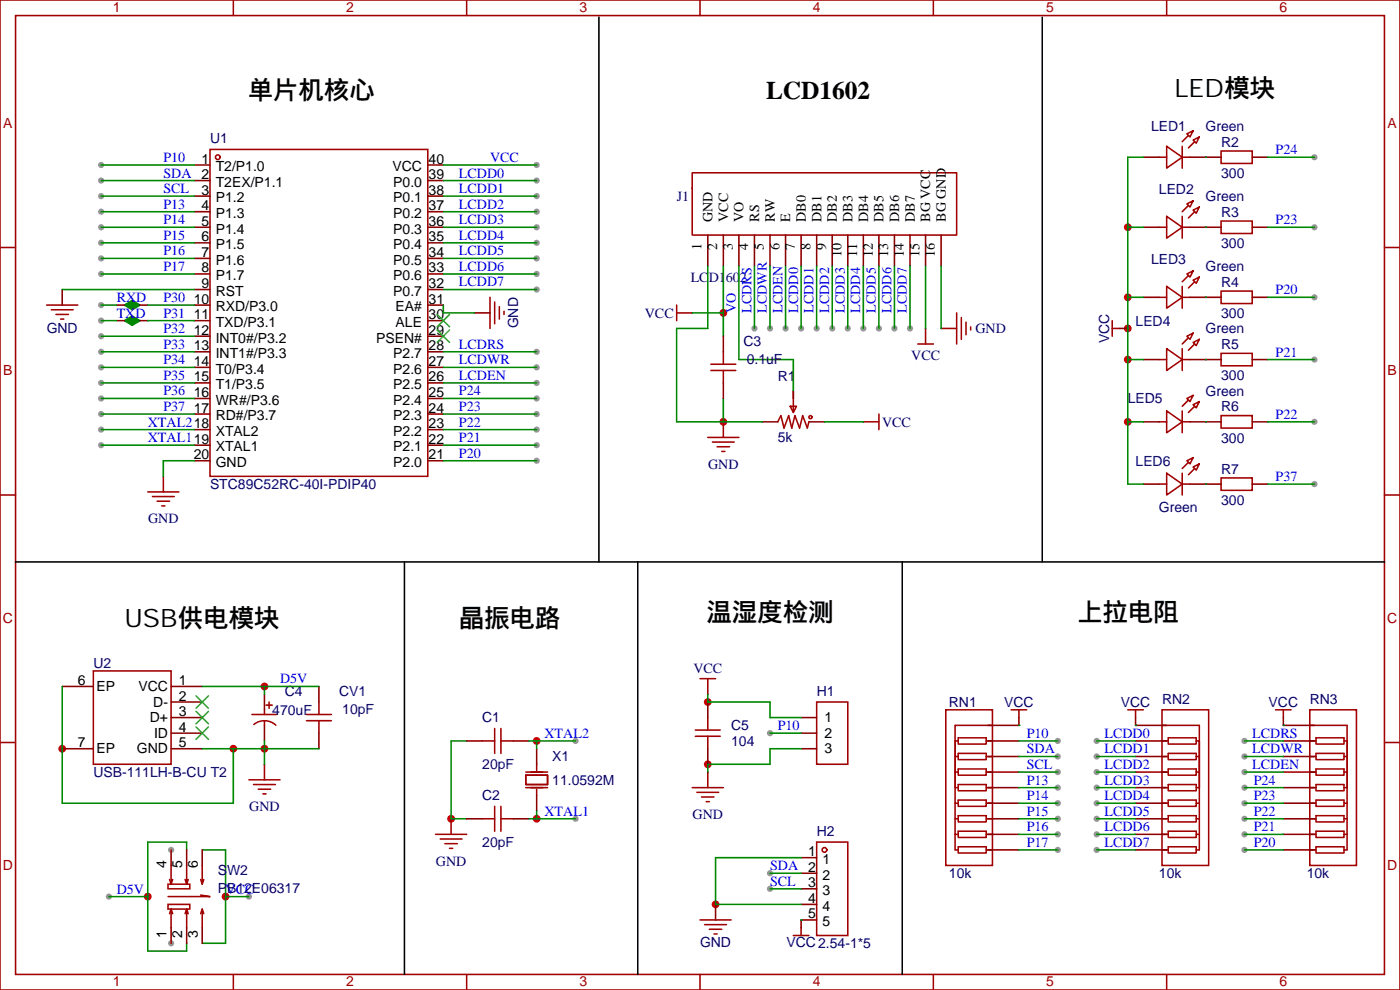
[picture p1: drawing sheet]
<svg xmlns="http://www.w3.org/2000/svg" width="317mm" height="224mm" viewBox="0 0 317 224" stroke-linecap="round" stroke-linejoin="round" font-family="sans-serif">
<g fill="#c00">
<circle cx="102.3" cy="185.6" r=".88"/>
<circle cx="121.7" cy="167.9" r=".88"/>
<circle cx="121.7" cy="185.6" r=".88"/>
<circle cx="164" cy="70.9" r=".88"/>
<circle cx="164" cy="95.6" r=".88"/>
<circle cx="60" cy="155.6" r=".88"/>
<circle cx="33.5" cy="203.2" r=".88"/>
<circle cx="51.2" cy="203.2" r=".88"/>
<circle cx="162.3" cy="205" r=".88"/>
<circle cx="160.5" cy="159.1" r=".88"/>
<circle cx="160.5" cy="173.2" r=".88"/>
<circle cx="255.8" cy="51.5" r=".88"/>
<circle cx="255.8" cy="95.6" r=".88"/>
<circle cx="255.8" cy="81.5" r=".88"/>
<circle cx="255.8" cy="67.4" r=".88"/>
<circle cx="255.8" cy="74.4" r=".88"/>
<circle cx="52.9" cy="169.7" r=".88"/>
<circle cx="14.1" cy="169.7" r=".88"/>
<circle cx="60" cy="169.7" r=".88"/>
</g>
<g fill="#999">
<circle cx="22.9" cy="72.7" r=".71"/>
<circle cx="22.9" cy="100.9" r=".71"/>
<circle cx="22.9" cy="97.4" r=".71"/>
<circle cx="22.9" cy="37.4" r=".71"/>
<circle cx="22.9" cy="40.9" r=".71"/>
<circle cx="22.9" cy="44.4" r=".71"/>
<circle cx="22.9" cy="48" r=".71"/>
<circle cx="22.9" cy="51.5" r=".71"/>
<circle cx="22.9" cy="55" r=".71"/>
<circle cx="22.9" cy="58.6" r=".71"/>
<circle cx="22.9" cy="62.1" r=".71"/>
<circle cx="22.9" cy="76.2" r=".71"/>
<circle cx="22.9" cy="79.7" r=".71"/>
<circle cx="22.9" cy="83.3" r=".71"/>
<circle cx="22.9" cy="86.8" r=".71"/>
<circle cx="22.9" cy="90.3" r=".71"/>
<circle cx="22.9" cy="93.8" r=".71"/>
<circle cx="121.7" cy="40.9" r=".71"/>
<circle cx="121.7" cy="44.4" r=".71"/>
<circle cx="121.7" cy="48" r=".71"/>
<circle cx="121.7" cy="51.5" r=".71"/>
<circle cx="121.7" cy="55" r=".71"/>
<circle cx="121.7" cy="58.6" r=".71"/>
<circle cx="121.7" cy="62.1" r=".71"/>
<circle cx="121.7" cy="79.7" r=".71"/>
<circle cx="121.7" cy="83.3" r=".71"/>
<circle cx="121.7" cy="86.8" r=".71"/>
<circle cx="121.7" cy="90.3" r=".71"/>
<circle cx="121.7" cy="93.8" r=".71"/>
<circle cx="121.7" cy="97.4" r=".71"/>
<circle cx="121.7" cy="104.4" r=".71"/>
<circle cx="121.7" cy="100.9" r=".71"/>
<circle cx="121.7" cy="65.6" r=".71"/>
<circle cx="22.9" cy="69.1" r=".71"/>
<circle cx="130.5" cy="167.9" r=".71"/>
<circle cx="130.5" cy="185.6" r=".71"/>
<circle cx="171.1" cy="74.4" r=".71"/>
<circle cx="174.6" cy="74.4" r=".71"/>
<circle cx="178.2" cy="74.4" r=".71"/>
<circle cx="181.7" cy="74.4" r=".71"/>
<circle cx="185.2" cy="74.4" r=".71"/>
<circle cx="188.7" cy="74.4" r=".71"/>
<circle cx="192.3" cy="74.4" r=".71"/>
<circle cx="195.8" cy="74.4" r=".71"/>
<circle cx="199.3" cy="74.4" r=".71"/>
<circle cx="202.8" cy="74.4" r=".71"/>
<circle cx="206.4" cy="74.4" r=".71"/>
<circle cx="24.7" cy="203.2" r=".71"/>
<circle cx="56.4" cy="203.2" r=".71"/>
<circle cx="174.6" cy="166.2" r=".71"/>
<circle cx="174.6" cy="197.9" r=".71"/>
<circle cx="174.6" cy="201.4" r=".71"/>
<circle cx="121.7" cy="37.4" r=".71"/>
<circle cx="298.1" cy="109.7" r=".71"/>
<circle cx="298.1" cy="67.4" r=".71"/>
<circle cx="298.1" cy="81.5" r=".71"/>
<circle cx="298.1" cy="51.5" r=".71"/>
<circle cx="298.1" cy="95.6" r=".71"/>
<circle cx="298.1" cy="35.6" r=".71"/>
<circle cx="282.2" cy="167.9" r=".71"/>
<circle cx="282.2" cy="171.4" r=".71"/>
<circle cx="282.2" cy="175" r=".71"/>
<circle cx="282.2" cy="178.5" r=".71"/>
<circle cx="282.2" cy="182" r=".71"/>
<circle cx="282.2" cy="185.6" r=".71"/>
<circle cx="282.2" cy="192.6" r=".71"/>
<circle cx="282.2" cy="189.1" r=".71"/>
<circle cx="248.7" cy="192.6" r=".71"/>
<circle cx="248.7" cy="189.1" r=".71"/>
<circle cx="248.7" cy="185.6" r=".71"/>
<circle cx="248.7" cy="182" r=".71"/>
<circle cx="248.7" cy="178.5" r=".71"/>
<circle cx="248.7" cy="175" r=".71"/>
<circle cx="248.7" cy="171.4" r=".71"/>
<circle cx="248.7" cy="167.9" r=".71"/>
<circle cx="239.9" cy="175" r=".71"/>
<circle cx="239.9" cy="171.4" r=".71"/>
<circle cx="239.9" cy="167.9" r=".71"/>
<circle cx="239.9" cy="178.5" r=".71"/>
<circle cx="239.9" cy="192.6" r=".71"/>
<circle cx="239.9" cy="189.1" r=".71"/>
<circle cx="239.9" cy="185.6" r=".71"/>
<circle cx="239.9" cy="182" r=".71"/>
<circle cx="38.8" cy="192.6" r=".71"/>
<circle cx="38.8" cy="213.8" r=".71"/>
</g>
<g fill="none" stroke="#a10000" stroke-width=".35">
<path d="M47.6 33.9h49.4v74h-49.4zM157 39.2h60v14.1h-60zM153.5 70.9h3.5M153.5 69.1v3.6M164 79.7v2.8M208.1 78h3.6M209.9 74.4v3.6M213.4 74.4h3.6M217 70.9v7.1M218 72v4.9M219.1 73v2.8M220.1 74.1v.7"/>
<path d="M160.5 99.1h7.1M161.2 82.5h5.7M161.2 84h5.7M164 84v2.8M164 95.6v3.5M176.4 95.6l.7-1.4 .7 2.8 1.1-2.8 .7 2.8 .7-2.8 1 2.8 .7-2.8 1.1 2.8 .3-1.4M179.2 92.1h1.4l-.7 1.4zM179.9 88.5v5M195.8 95.6h3.5M199.3 93.8v3.6M33.5 111.5h7.1M34.6 112.5h4.9"/>
<path d="M35.6 113.6h2.9M36.7 114.7h.7M37 107.9v3.6M161.6 100.2h4.9M162.6 101.2h2.9M163.7 102.3h.7M21.2 152h17.6v21.2h-17.6zM60.3 159.8h1.4M61 159.1v1.4M72.3 159.1v2.8M158.7 153.8h3.6M160.5 153.8v3.5"/>
<path d="M185.2 159.1h7.1v14.1h-7.1zM56.4 176.7h7.1M57.1 161.9h5.7M57.5 177.8h4.9M57.6 164.2a3.8 3.8 0 0 1 5 .1M58.6 178.9h2.8M59.6 179.9h.7M60 160.9v1M60 163.3v1.1M60 173.2v3.5M69.5 163.3h5.6M69.5 161.9h5.6"/>
<path d="M72.3 163.3v2.9M109.4 167.9h2.8M112.2 165.1v5.6M113.6 167.9h2.8M113.6 165.1v5.6M119.2 175.7h5v2.1h-5zM119.2 178.5h5M119.2 175h5M121.7 173.2v1.4M121.7 178.9v1.4M157 178.5h7M158 179.6h5"/>
<path d="M160.5 175v3.5M98.8 189.1h7M99.8 190.1h5M100.9 191.2h2.8M102 192.3h.7M102.3 185.6v3.5M109.4 185.6h2.8M112.2 182.7v5.7M113.6 182.7v5.7M113.6 185.6h2.8M159.1 180.6h2.8M160.2 181.7h.7"/>
<path d="M185.2 190.9h7.1v21.1h-7.1zM179.9 212h3.5M181.7 210.3v1.7"/>
<circle cx="49.4" cy="35.6" r=".53"/>
<circle cx="183.8" cy="94.5" r=".35"/>
<circle cx="187" cy="192.6" r=".53"/>
</g>
<g fill="none" stroke="#870000" stroke-width=".35">
<path d="M44.1 37.4h3.5M97 37.4h3.5M44.1 40.9h3.5M44.1 44.4h3.5M44.1 48h3.5M44.1 51.5h3.5M44.1 55h3.5M44.1 58.6h3.5M97 40.9h3.5M97 44.4h3.5M97 48h3.5M97 51.5h3.5"/>
<path d="M97 55h3.5M97 58.6h3.5M160.5 53.3v7M164 53.3v7M167.6 53.3v7M171.1 53.3v7M174.6 53.3v7M178.2 53.3v7M181.7 53.3v7M185.2 53.3v7M188.7 53.3v7M192.3 53.3v7"/>
<path d="M195.8 53.3v7M199.3 53.3v7M202.8 53.3v7M206.4 53.3v7M209.9 53.3v7M213.4 53.3v7M26.5 72.7h1.7M26.5 69.1h1.7M31.7 72.7h1.8M31.7 69.1h1.8M44.1 72.7h3.5M44.1 69.1h3.5"/>
<path d="M44.1 62.1h3.5M44.1 65.6h3.5M44.1 76.2h3.5M44.1 79.7h3.5M97 72.7h3.5M97 69.1h3.5M97 62.1h3.5M97 65.6h3.5M97 76.2h3.5M97 79.7h3.5M157 70.9h.1M164 76.2v3.5"/>
<path d="M209.9 74.4h.1M213.4 74.4h.1M44.1 83.3h3.5M44.1 86.8h3.5M44.1 90.3h3.5M44.1 93.8h3.5M44.1 97.4h3.5M97 83.3h3.5M97 86.8h3.5M97 90.3h3.5M97 93.8h3.5M97 97.4h3.5"/>
<path d="M164 95.6h.1M164 86.8v3.5M172.9 95.6h3.5M179.9 88.5v1.8M183.4 95.6h3.6M195.8 95.6h.1M37 107.9h.1M44.1 100.9h3.5M44.1 104.4h3.5M97 100.9h3.5M97 104.4h3.5M14.1 155.6h7.1"/>
<path d="M38.8 155.6h7.1M38.8 159.1h7.1M60 157.3v3.6M72.3 155.6v3.5M160.5 157.3h.1M14.1 169.7h7.1M38.8 162.6h7.1M38.8 166.2h7.1M38.8 169.7h7.1M60 173.2h.1M60 164.4v3.5M72.3 166.2v3.5"/>
<path d="M105.8 167.9h3.6M116.4 167.9h3.5M121.7 169.7v3.5M160.5 175h.1M181.7 162.6h3.5M181.7 166.2h3.5M181.7 169.7h3.5M102.3 185.6h.1M105.8 185.6h3.6M116.4 185.6h3.5M121.7 180.3v3.5M181.7 197.9h3.5"/>
<path d="M181.7 194.4h3.5M181.7 205h3.5M181.7 201.4h3.5M185.2 208.5h-3.5v1.8"/>
</g>
<g fill="#008000" stroke="#008000" stroke-width=".35">
<path d="M28.2 72.7l1.8-1.1 1.7 1.1-1.7 1z"/>
<path d="M28.2 69.1l1.8-1 1.7 1-1.7 1.1z"/>
</g>
<g fill="none" stroke="#008700" stroke-width=".35">
<path d="M22.9 37.4h21.2M22.9 40.9h21.2M22.9 44.4h21.2M22.9 48h21.2M22.9 51.5h21.2M22.9 55h21.2M22.9 58.6h21.2M100.5 40.9h21.2M100.5 44.4h21.2M100.5 48h21.2M100.5 51.5h21.2M100.5 55h21.2"/>
<path d="M100.5 58.6h21.2M22.9 72.7h3.6M22.9 62.1h21.2M22.9 76.2h21.2M22.9 79.7h21.2M22.9 69.1h3.6M33.5 72.7h10.6M33.5 69.1h10.6M100.5 62.1h21.2M100.5 79.7h21.2M100.5 65.6h21.2M157 70.9h7"/>
<path d="M160.5 60.3v14.1h-7v21.2h19.4M164 60.3v15.9M167.6 60.3v21.2h12.3v7M171.1 60.3v14.1M174.6 60.3v14.1M178.2 60.3v14.1M181.7 60.3v14.1M185.2 60.3v14.1M188.7 60.3v14.1M192.3 60.3v14.1M195.8 60.3v14.1M199.3 60.3v14.1"/>
<path d="M202.8 60.3v14.1M206.4 60.3v14.1M209.9 60.3v14.1M213.4 60.3v14.1M22.9 97.4h21.2M22.9 83.3h21.2M22.9 86.8h21.2M22.9 90.3h21.2M22.9 93.8h21.2M100.5 97.4h21.2M100.5 83.3h21.2M100.5 86.8h21.2"/>
<path d="M100.5 90.3h21.2M100.5 93.8h21.2M164 90.3v5.3M187 95.6h8.8M22.9 100.9h21.2M44.1 104.4h-7.1v3.5M100.5 104.4h21.2M100.5 100.9h21.2M45.9 155.6h26.4M60 155.6v1.7M105.8 167.9h-3.5v17.7h3.5M119.9 167.9h10.6"/>
<path d="M121.7 167.9v1.8M174.6 166.2h7.1M42.3 192.6v-1.7h-8.8v24.6h8.8v-1.7M45.9 192.6h5.3v21.2h-5.3M119.9 185.6h10.6M121.7 183.8v1.8M24.7 203.2h8.8M51.2 203.2h5.2"/>
</g>
<path d="M99.1 74.8l2.9 2.8M99.1 71.3l2.9 2.8M102 74.8l-2.9 2.8M102 71.3l-2.9 2.8M44.4 157.7l2.9 2.8M47.3 157.7l-2.9 2.8M44.4 161.2l2.9 2.8M44.4 164.7l2.9 2.9M47.3 161.2l-2.9 2.8M47.3 164.7l-2.9 2.9" fill="none" stroke="#3c3" stroke-width=".35"/>
<circle cx="181.7" cy="208.5" r=".18" fill="#008700"/>
<g fill="none" stroke="#a10000" stroke-width=".35">
<path d="M262.8 35.6h1.8M264.6 33.2l3.5 2.4-3.5 2.5zM268.1 33.2v4.9M268.1 35.6h1.8M269.2 30.3l1.4-.7-.7 1.4zM269.5 30.7l-1.4 1.4M270.6 31.8l1.4-.8-.7 1.5zM270.9 32.1l-1.4 1.4M276.9 34.2h7.1v2.8h-7.1zM262.8 51.5h1.8M264.6 49l3.5 2.5-3.5 2.5zM268.1 49v5"/>
<path d="M268.1 51.5h1.8M269.2 46.2l1.4-.7-.7 1.4zM269.5 46.6l-1.4 1.4M270.6 47.6l1.4-.7-.7 1.4zM270.9 48l-1.4 1.4M276.9 50.1h7.1v2.8h-7.1zM262.8 67.4h1.8M264.6 64.9l3.5 2.5-3.5 2.4zM264.6 79l3.5 2.5-3.5 2.5zM268.1 64.9v4.9M268.1 79v5M268.1 67.4h1.8"/>
<path d="M269.2 62.1l1.4-.7-.7 1.4zM269.2 76.2l1.4-.7-.7 1.4zM269.5 62.4l-1.4 1.5M269.5 76.6l-1.4 1.4M270.6 63.5l1.4-.7-.7 1.4zM270.6 77.6l1.4-.7-.7 1.4zM270.9 63.9l-1.4 1.4M270.9 78l-1.4 1.4M276.9 66h7.1v2.8h-7.1zM262.8 95.6h1.8M262.8 81.5h1.8M264.6 93.1l3.5 2.5-3.5 2.5z"/>
<path d="M268.1 95.6h1.8M268.1 93.1v5M268.1 81.5h1.8M269.2 90.3l1.4-.7-.7 1.4zM269.5 90.7l-1.4 1.4M270.6 91.7l1.4-.7-.7 1.4zM270.9 92.1l-1.4 1.4M276.9 94.2h7.1v2.8h-7.1zM276.9 80.1h7.1v2.8h-7.1zM262.8 109.7h1.8M264.6 107.2l3.5 2.5-3.5 2.5zM268.1 107.2v5"/>
<path d="M268.1 109.7h1.8M269.2 104.4l1.4-.7-.7 1.4zM269.5 104.8l-1.4 1.4M270.6 105.8l1.4-.7-.7 1.4zM270.9 106.2l-1.4 1.4M276.9 108.3h7.1v2.8h-7.1zM214.5 160.9h10.6v35.2h-10.6zM216.6 167.9h.7M216.6 171.4h.7M216.6 175h.7M216.6 178.5h.7M217.3 167.2h6.4v1.4h-6.4z"/>
<path d="M217.3 170.7h6.4v1.5h-6.4zM217.3 174.3h6.4v1.4h-6.4zM217.3 177.8h6.4v1.4h-6.4zM223.7 167.9h1.4M223.7 171.4h1.4M223.7 175h1.4M223.7 178.5h1.4M225.1 164.4h-8.5v28.2h.7M229.3 160.9h3.5M231.1 160.9v1.7M255.8 160.9h3.5M257.5 160.9v1.7"/>
<path d="M263.5 160.9h10.6v35.2h-10.6zM263.5 167.9h1.4M263.5 171.4h1.4M263.5 175h1.4M263.5 178.5h1.4M263.5 164.4h8.5v28.2h-.7M264.9 167.2h6.4v1.4h-6.4zM264.9 170.7h6.4v1.5h-6.4zM264.9 174.3h6.4v1.4h-6.4zM264.9 177.8h6.4v1.4h-6.4zM271.3 167.9h.7M271.3 171.4h.7"/>
<path d="M271.3 175h.7M271.3 178.5h.7M289.3 160.9h3.5M291 160.9v1.7M297 160.9h10.6v35.2h-10.6zM297 167.9h1.4M297 171.4h1.4M297 175h1.4M297 178.5h1.4M297 164.4h8.5v28.2h-.7M298.4 167.2h6.4v1.4h-6.4zM298.4 170.7h6.4v1.5h-6.4z"/>
<path d="M298.4 174.3h6.4v1.4h-6.4zM298.4 177.8h6.4v1.4h-6.4zM304.8 167.9h.7M304.8 171.4h.7M304.8 175h.7M304.8 178.5h.7M216.6 182h.7M216.6 185.6h.7M216.6 189.1h.7M217.3 181.3h6.4v1.4h-6.4zM217.3 184.9h6.4v1.4h-6.4zM217.3 188.4h6.4v1.4h-6.4z"/>
<path d="M217.3 191.9h6.4v1.4h-6.4zM223.7 182h1.4M223.7 185.6h1.4M223.7 189.1h1.4M223.7 192.6h1.4M263.5 182h1.4M263.5 185.6h1.4M263.5 189.1h1.4M263.5 192.6h1.4M264.9 181.3h6.4v1.4h-6.4zM264.9 184.9h6.4v1.4h-6.4zM264.9 188.4h6.4v1.4h-6.4z"/>
<path d="M264.9 191.9h6.4v1.4h-6.4zM271.3 182h.7M271.3 185.6h.7M271.3 189.1h.7M297 182h1.4M297 185.6h1.4M297 189.1h1.4M297 192.6h1.4M298.4 181.3h6.4v1.4h-6.4zM298.4 184.9h6.4v1.4h-6.4zM298.4 188.4h6.4v1.4h-6.4zM298.4 191.9h6.4v1.4h-6.4z"/>
<path d="M304.8 182h.7M304.8 185.6h.7M304.8 189.1h.7M158.7 208.5h7.1M159.8 209.5h4.9M160.9 210.6h2.8M161.9 211.7h.7"/>
</g>
<g fill="none" stroke="#870000" stroke-width=".35">
<path d="M259.3 35.6h3.5M269.9 35.6h7M284 35.6h3.5M259.3 51.5h3.5M269.9 51.5h7M284 51.5h3.5M259.3 67.4h3.5M269.9 67.4h7M284 67.4h3.5M259.3 95.6h3.5M259.3 81.5h3.5M269.9 95.6h7"/>
<path d="M269.9 81.5h7M284 95.6h3.5M284 81.5h3.5M259.3 109.7h3.5M269.9 109.7h7M284 109.7h3.5M224 167.9h7.1M224 171.4h7.1M224 175h7.1M224 178.5h7.1M231.1 162.6v1.8h-7.1M257.5 162.6v1.8h7.1"/>
<path d="M257.5 167.9h7.1M257.5 171.4h7.1M257.5 175h7.1M257.5 178.5h7.1M291 162.6v1.8h7.1M291 167.9h7.1M291 171.4h7.1M291 175h7.1M291 178.5h7.1M224 182h7.1M224 185.6h7.1M224 189.1h7.1"/>
<path d="M224 192.6h7.1M257.5 182h7.1M257.5 185.6h7.1M257.5 189.1h7.1M257.5 192.6h7.1M291 182h7.1M291 185.6h7.1M291 189.1h7.1M291 192.6h7.1M162.3 205v3.5"/>
</g>
<path d="M100.5 37.4h21.2M174.6 197.9h7.1M181.7 194.4h-19.4v10.6h19.4M174.6 201.4h7.1" fill="none" stroke="#008700" stroke-width=".35"/>
<circle cx="273.4" cy="109.7" r=".18" fill="#008700"/>
<path d="M287.5 109.7h10.6" fill="none" stroke="#008700" stroke-width=".35"/>
<circle cx="273.4" cy="67.4" r=".18" fill="#008700"/>
<path d="M287.5 67.4h10.6" fill="none" stroke="#008700" stroke-width=".35"/>
<circle cx="273.4" cy="81.5" r=".18" fill="#008700"/>
<path d="M287.5 81.5h10.6" fill="none" stroke="#008700" stroke-width=".35"/>
<circle cx="273.4" cy="51.5" r=".18" fill="#008700"/>
<path d="M287.5 51.5h10.6" fill="none" stroke="#008700" stroke-width=".35"/>
<circle cx="273.4" cy="95.6" r=".18" fill="#008700"/>
<path d="M287.5 95.6h10.6" fill="none" stroke="#008700" stroke-width=".35"/>
<circle cx="273.4" cy="35.6" r=".18" fill="#008700"/>
<path d="M259.3 35.6h-3.5v74.1h3.5M287.5 35.6h10.6M255.8 51.5h3.5M14.1 65.6h30M100.5 69.1v1.8h7.1M255.8 67.4h3.5M255.8 81.5h3.5M255.8 95.6h3.5M160.5 157.3v1.8h14.1v3.5h7.1M181.7 169.7h-7.1v3.5h-14.1v1.8" fill="none" stroke="#008700" stroke-width=".35"/>
<g fill="none" stroke="#a10000" stroke-width=".35">
<path d="M0 0h317.5v224.4h-317.5zM3.5 3.5h310.5v217.3h-310.5zM52.9 0v3.5M105.8 0v3.5M158.7 0v3.5M211.7 0v3.5M264.6 0v3.5M0 56.1h3.5M314 56.1h3.5M10.6 69.1h7M11.6 70.2h5M12.7 71.3h2.8"/>
<path d="M13.8 72.3h.7M111.1 67.4v7M112.2 68.4v5M113.2 69.5v2.8M114.3 70.6v.7M252.2 72.7v3.5M252.2 74.4h1.8M0 112.2h3.5M314 112.2h3.5M0 168.3h3.5M157.7 166.9h5.6M157.7 165.5h5.6"/>
<path d="M160.5 162.6v2.9M160.5 166.9v2.8M314 168.3h3.5M38.5 199.3l.3 1.1M38.8 196.1v4.3l.4-1.1M42 199.3l.3 1.1M42.3 196.1v4.3l.4-1.1M45.5 199.3l.4 1.1M45.9 196.1v4.3l.3-1.1M38.1 205h4.9v1h-4.9zM38.1 200.4h4.9v1h-4.9zM38.8 206l-.3 1.1"/>
<path d="M39.2 207.1l-.4-1.1v4.3M42.3 206l-.3 1.1M42.7 207.1l-.4-1.1v4.3M45.5 202.8l2.1 .4h-9.5M45.9 206l-.4 1.1M46.2 207.1l-.3-1.1v4.3M52.9 220.8v3.6M105.8 220.8v3.6M158.7 220.8v3.6M211.7 220.8v3.6M264.6 220.8v3.6"/>
</g>
<path d="M14.1 65.6v3.5M107.6 70.9h3.5M254 74.4h1.8M160.5 159.1v3.5M160.5 169.7v3.5M38.8 192.6v3.5M42.3 192.6v3.5M45.9 192.6v3.5M38.8 210.3v3.5M42.3 210.3v3.5M45.9 210.3v3.5" fill="none" stroke="#870000" stroke-width=".35"/>
<circle cx="291" cy="164.4" r=".18" fill="#008700"/>
<path d="M282.2 167.9h8.8M282.2 171.4h8.8M282.2 175h8.8M282.2 178.5h8.8M282.2 182h8.8M282.2 185.6h8.8M282.2 192.6h8.8M282.2 189.1h8.8" fill="none" stroke="#008700" stroke-width=".35"/>
<circle cx="231.1" cy="164.4" r=".18" fill="#008700"/>
<g fill="none" stroke="#008700" stroke-width=".35">
<path d="M231.1 178.5h8.8M231.1 175h8.8M231.1 171.4h8.8M231.1 167.9h8.8M248.7 178.5h8.8M248.7 175h8.8M248.7 171.4h8.8M248.7 167.9h8.8M231.1 192.6h8.8M231.1 189.1h8.8M231.1 185.6h8.8M231.1 182h8.8"/>
<path d="M248.7 192.6h8.8M248.7 189.1h8.8M248.7 185.6h8.8M248.7 182h8.8"/>
</g>
<circle cx="257.5" cy="164.4" r=".18" fill="#008700"/>
<path d="M135.8 3.9v123.5M236.4 3.9v123.5M3.5 127.4h310.5M91.7 127.4v93.4M144.6 127.4v93.4M204.6 127.4v93.4" fill="none" stroke="#000" stroke-width=".35"/>
<path d="M14.1 155.6v26.4h38.8v-12.3M45.9 169.7h26.4M60 167.9v5.3" fill="none" stroke="#008700" stroke-width=".35"/>
<g font-size="5.8">
<text x="56.2" y="22.5">单片机核心</text>
<text x="173.7" y="22.5">LCD1602</text>
<text x="266.3" y="22">LED模块</text>
<text x="28.2" y="142">USB供电模块</text>
<text x="104.1" y="142">晶振电路</text>
<text x="160.2" y="140.7">温湿度检测</text>
<text x="244.3" y="140.7">上拉电阻</text>
</g>
<g font-size="3.2" fill="#a00000">
<text x="25.6" y="2.7">1</text>
<text x="78.5" y="2.7">2</text>
<text x="131.4" y="2.7">3</text>
<text x="184.3" y="2.7">4</text>
<text x="237.2" y="2.7">5</text>
<text x="290.2" y="2.7">6</text>
<text x=".7" y="29">A</text>
<text x="314.7" y="29">A</text>
<text x=".7" y="85.1">B</text>
<text x="314.7" y="85.1">B</text>
<text x=".6" y="141.2">C</text>
<text x="314.6" y="141.2">C</text>
<text x=".6" y="197.2">D</text>
<text x="314.6" y="197.2">D</text>
<text x="25.6" y="223.5">1</text>
<text x="78.5" y="223.5">2</text>
<text x="131.4" y="223.5">3</text>
<text x="184.3" y="223.5">4</text>
<text x="237.2" y="223.5">5</text>
<text x="290.2" y="223.5">6</text>
</g>
<g font-size="3.2" fill="#000080">
<text x="261.1" y="29.7">LED1</text>
<text x="273.4" y="29.7">Green</text>
<text x="47.6" y="32.5">U1</text>
<text x="276.9" y="33.3">R2</text>
<text x="276.9" y="40.3">300</text>
<text x="153.5" y="45.5">J1</text>
<text x="262.8" y="43.9">LED2</text>
<text x="273.4" y="45.6">Green</text>
<text x="276.9" y="49.1">R3</text>
<text x="261.1" y="59.7">LED3</text>
<text x="276.9" y="56.2">300</text>
<text x="156.6" y="63.9">LCD1602</text>
<text x="273.4" y="61.4">Green</text>
<text x="276.9" y="65">R4</text>
<text x="146.2" y="72">VCC</text>
<text x="10.6" y="75.4">GND</text>
<text x="117.5" y="74.4" transform="rotate(-90 117.5 74.4)">GND</text>
<text x="221.2" y="75.5">GND</text>
<text x="251.6" y="77.8" transform="rotate(-90 251.6 77.8)">VCC</text>
<text x="257.5" y="73.8">LED4</text>
<text x="273.4" y="75.5">Green</text>
<text x="276.9" y="72.1">300</text>
<text x="168.6" y="78.3">C3</text>
<text x="169.3" y="82.5">0.1uF</text>
<text x="206.6" y="81.5">VCC</text>
<text x="276.9" y="79.1">R5</text>
<text x="176.4" y="86.4">R1</text>
<text x="273.4" y="89.7">Green</text>
<text x="276.9" y="86.2">300</text>
<text x="255.8" y="91.4">LED5</text>
<text x="276.9" y="93.2">R6</text>
<text x="176.4" y="100.2">5k</text>
<text x="200" y="96.7">VCC</text>
<text x="276.9" y="100.3">300</text>
<text x="160.6" y="106.2">GND</text>
<text x="257.5" y="105.5">LED6</text>
<text x="276.9" y="107.4">R7</text>
<text x="47.6" y="110.8">STC89C52RC-40I-PDIP40</text>
<text x="33.6" y="118.5">GND</text>
<text x="262.8" y="116.1">Green</text>
<text x="276.9" y="114.4">300</text>
<text x="21.2" y="151.3">U2</text>
<text x="157.3" y="152.4">VCC</text>
<text x="61.7" y="162">470uF</text>
<text x="64.6" y="157.7">C4</text>
<text x="76.9" y="157.7">CV1</text>
<text x="77.6" y="161.9">10pF</text>
<text x="185.2" y="157.8">H1</text>
<text x="215.2" y="160.2">RN1</text>
<text x="227.7" y="160.2">VCC</text>
<text x="254.2" y="160.2">VCC</text>
<text x="263.5" y="159.6">RN2</text>
<text x="287.7" y="160.2">VCC</text>
<text x="297" y="159.6">RN3</text>
<text x="109.4" y="163.7">C1</text>
<text x="165.8" y="165.5">C5</text>
<text x="125.2" y="172.6">X1</text>
<text x="165.8" y="169">104</text>
<text x="21.2" y="176">USB-111LH-B-CU T2</text>
<text x="109.4" y="174.3">20pF</text>
<text x="125.2" y="177.8">11.0592M</text>
<text x="56.5" y="183.8">GND</text>
<text x="109.4" y="181.3">C2</text>
<text x="157.1" y="185.6">GND</text>
<text x="109.4" y="191.9">20pF</text>
<text x="185.2" y="189.5">H2</text>
<text x="98.9" y="196.2">GND</text>
<text x="49.4" y="198.3">SW2</text>
<text x="49.4" y="202.5">PB12E06317</text>
<text x="215.2" y="199">10k</text>
<text x="262.8" y="199">10k</text>
<text x="296.3" y="199">10k</text>
<text x="158.8" y="214.7">GND</text>
<text x="178.3" y="214.5">VCC2.54-1*5</text>
</g>
<g font-size="3.2" fill="#00f">
<text x="289.3" y="34.9">P24</text>
<text x="37" y="36.7">P10</text>
<text x="37" y="40.2">SDA</text>
<text x="104.1" y="40.2">LCDD0</text>
<text x="111.1" y="36.7">VCC</text>
<text x="37" y="43.8">SCL</text>
<text x="37" y="47.3">P13</text>
<text x="104.1" y="43.8">LCDD1</text>
<text x="104.1" y="47.3">LCDD2</text>
<text x="37" y="50.8">P14</text>
<text x="104.1" y="50.8">LCDD3</text>
<text x="289.3" y="50.8">P23</text>
<text x="37" y="54.3">P15</text>
<text x="37" y="57.9">P16</text>
<text x="104.1" y="54.3">LCDD4</text>
<text x="104.1" y="57.9">LCDD5</text>
<text x="37" y="61.4">P17</text>
<text x="104.1" y="61.4">LCDD6</text>
<text x="104.1" y="64.9">LCDD7</text>
<text x="26.5" y="72">TXD</text>
<text x="26.5" y="68.5">RXD</text>
<text x="37" y="68.5">P30</text>
<text x="37" y="72">P31</text>
<text x="166.9" y="70.9" transform="rotate(-90 166.9 70.9)">VO</text>
<text x="170.4" y="70.9" transform="rotate(-90 170.4 70.9)">LCDRS</text>
<text x="173.9" y="70.9" transform="rotate(-90 173.9 70.9)">LCDWR</text>
<text x="177.5" y="70.9" transform="rotate(-90 177.5 70.9)">LCDEN</text>
<text x="181" y="70.9" transform="rotate(-90 181 70.9)">LCDD0</text>
<text x="184.5" y="70.9" transform="rotate(-90 184.5 70.9)">LCDD1</text>
<text x="188" y="70.9" transform="rotate(-90 188 70.9)">LCDD2</text>
<text x="191.6" y="70.9" transform="rotate(-90 191.6 70.9)">LCDD3</text>
<text x="195.1" y="70.9" transform="rotate(-90 195.1 70.9)">LCDD4</text>
<text x="198.6" y="70.9" transform="rotate(-90 198.6 70.9)">LCDD5</text>
<text x="202.2" y="70.9" transform="rotate(-90 202.2 70.9)">LCDD6</text>
<text x="205.7" y="70.9" transform="rotate(-90 205.7 70.9)">LCDD7</text>
<text x="289.3" y="66.7">P20</text>
<text x="37" y="75.5">P32</text>
<text x="37" y="79">P33</text>
<text x="37" y="82.6">P34</text>
<text x="104.1" y="79">LCDRS</text>
<text x="104.1" y="82.6">LCDWR</text>
<text x="289.3" y="80.8">P21</text>
<text x="37" y="86.1">P35</text>
<text x="37" y="89.6">P36</text>
<text x="104.1" y="86.1">LCDEN</text>
<text x="104.1" y="89.6">P24</text>
<text x="37" y="93.1">P37</text>
<text x="104.1" y="93.1">P23</text>
<text x="289.3" y="94.9">P22</text>
<text x="33.5" y="100.2">XTAL119</text>
<text x="33.5" y="96.7">XTAL218</text>
<text x="104.1" y="96.7">P22</text>
<text x="104.1" y="100.2">P21</text>
<text x="104.1" y="103.7">P20</text>
<text x="289.3" y="109">P37</text>
<text x="63.5" y="154.9">D5V</text>
<text x="123.5" y="167.2">XTAL2</text>
<text x="176.4" y="165.5">P10</text>
<text x="232.8" y="167.2">P10</text>
<text x="250.5" y="167.2">LCDD0</text>
<text x="284" y="167.2">LCDRS</text>
<text x="232.8" y="170.8">SDA</text>
<text x="250.5" y="170.8">LCDD1</text>
<text x="284" y="170.8">LCDWR</text>
<text x="232.8" y="174.3">SCL</text>
<text x="232.8" y="177.8">P13</text>
<text x="250.5" y="177.8">LCDD3</text>
<text x="250.5" y="174.3">LCDD2</text>
<text x="284" y="174.3">LCDEN</text>
<text x="284.3" y="177.8">P24</text>
<text x="123.5" y="184.9">XTAL1</text>
<text x="232.8" y="184.9">P15</text>
<text x="232.8" y="181.3">P14</text>
<text x="250.5" y="184.9">LCDD5</text>
<text x="250.5" y="181.3">LCDD4</text>
<text x="284.3" y="181.3">P23</text>
<text x="284.3" y="184.9">P22</text>
<text x="232.8" y="191.9">P17</text>
<text x="232.8" y="188.4">P16</text>
<text x="250.5" y="191.9">LCDD7</text>
<text x="250.5" y="188.4">LCDD6</text>
<text x="284.3" y="191.9">P20</text>
<text x="284.3" y="188.4">P21</text>
<text x="174.6" y="197.2">SDA</text>
<text x="26.5" y="202.5">D5V</text>
<text x="51.2" y="202.5">VCC</text>
<text x="174.6" y="200.7">SCL</text>
</g>
<g font-size="3.2">
<text x="45.7" y="37.1">1</text>
<text x="45.7" y="40.6">2</text>
<text x="48.9" y="38.8">T2/P1.0</text>
<text x="89" y="38.8">VCC</text>
<text x="97.2" y="40.6">39</text>
<text x="97.2" y="37.1">40</text>
<text x="45.7" y="44.1">3</text>
<text x="45.7" y="47.6">4</text>
<text x="48.9" y="42.3">T2EX/P1.1</text>
<text x="48.9" y="45.9">P1.2</text>
<text x="89.2" y="45.9">P0.1</text>
<text x="89.2" y="42.3">P0.0</text>
<text x="97.2" y="47.6">37</text>
<text x="97.2" y="44.1">38</text>
<text x="45.7" y="51.2">5</text>
<text x="48.9" y="49.4">P1.3</text>
<text x="48.9" y="52.9">P1.4</text>
<text x="89.2" y="52.9">P0.3</text>
<text x="89.2" y="49.4">P0.2</text>
<text x="97.2" y="51.2">36</text>
<text x="161.6" y="50.3" transform="rotate(-90 161.6 50.3)">GND</text>
<text x="165.1" y="50.3" transform="rotate(-90 165.1 50.3)">VCC</text>
<text x="168.6" y="50.3" transform="rotate(-90 168.6 50.3)">VO</text>
<text x="172.2" y="50.3" transform="rotate(-90 172.2 50.3)">RS</text>
<text x="175.7" y="50.3" transform="rotate(-90 175.7 50.3)">RW</text>
<text x="179.2" y="50.3" transform="rotate(-90 179.2 50.3)">E</text>
<text x="182.8" y="50.3" transform="rotate(-90 182.8 50.3)">DB0</text>
<text x="186.3" y="50.3" transform="rotate(-90 186.3 50.3)">DB1</text>
<text x="189.8" y="50.3" transform="rotate(-90 189.8 50.3)">DB2</text>
<text x="193.3" y="50.3" transform="rotate(-90 193.3 50.3)">DB3</text>
<text x="196.9" y="50.3" transform="rotate(-90 196.9 50.3)">DB4</text>
<text x="200.4" y="50.3" transform="rotate(-90 200.4 50.3)">DB5</text>
<text x="203.9" y="50.3" transform="rotate(-90 203.9 50.3)">DB6</text>
<text x="207.4" y="50.3" transform="rotate(-90 207.4 50.3)">DB7</text>
<text x="211" y="50.3" transform="rotate(-90 211 50.3)">BG VCC</text>
<text x="214.5" y="50.3" transform="rotate(-90 214.5 50.3)">BG GND</text>
<text x="45.7" y="54.7">6</text>
<text x="45.7" y="58.2">7</text>
<text x="48.9" y="56.5">P1.5</text>
<text x="48.9" y="60">P1.6</text>
<text x="89.2" y="60">P0.5</text>
<text x="89.2" y="56.5">P0.4</text>
<text x="97.2" y="58.2">34</text>
<text x="97.2" y="54.7">35</text>
<text x="159.1" y="56.6" transform="rotate(-90 159.1 56.6)">1</text>
<text x="162.6" y="56.6" transform="rotate(-90 162.6 56.6)">2</text>
<text x="166.2" y="56.6" transform="rotate(-90 166.2 56.6)">3</text>
<text x="169.7" y="56.6" transform="rotate(-90 169.7 56.6)">4</text>
<text x="173.2" y="56.6" transform="rotate(-90 173.2 56.6)">5</text>
<text x="176.8" y="56.6" transform="rotate(-90 176.8 56.6)">6</text>
<text x="180.3" y="56.6" transform="rotate(-90 180.3 56.6)">7</text>
<text x="183.8" y="56.6" transform="rotate(-90 183.8 56.6)">8</text>
<text x="187.3" y="56.6" transform="rotate(-90 187.3 56.6)">9</text>
<text x="190.9" y="58.2" transform="rotate(-90 190.9 58.2)">10</text>
<text x="194.4" y="58.2" transform="rotate(-90 194.4 58.2)">11</text>
<text x="197.9" y="58.2" transform="rotate(-90 197.9 58.2)">12</text>
<text x="201.5" y="58.2" transform="rotate(-90 201.5 58.2)">13</text>
<text x="205" y="58.2" transform="rotate(-90 205 58.2)">14</text>
<text x="208.5" y="58.2" transform="rotate(-90 208.5 58.2)">15</text>
<text x="212" y="58.2" transform="rotate(-90 212 58.2)">16</text>
<text x="45.7" y="61.8">8</text>
<text x="45.7" y="65.3">9</text>
<text x="48.9" y="63.5">P1.7</text>
<text x="89.2" y="63.5">P0.6</text>
<text x="97.2" y="65.3">32</text>
<text x="97.2" y="61.8">33</text>
<text x="43.9" y="68.8">10</text>
<text x="48.9" y="67">RST</text>
<text x="48.9" y="70.6">RXD/P3.0</text>
<text x="89.2" y="67">P0.7</text>
<text x="89.7" y="70.6">EA#</text>
<text x="97.2" y="68.8">31</text>
<text x="43.9" y="72.3">11</text>
<text x="43.9" y="75.9">12</text>
<text x="48.9" y="74.1">TXD/P3.1</text>
<text x="48.9" y="77.6">INT0#/P3.2</text>
<text x="85.3" y="77.6">PSEN#</text>
<text x="89.7" y="74.1">ALE</text>
<text x="97.2" y="75.9">29</text>
<text x="97.2" y="72.3">30</text>
<text x="43.9" y="79.4">13</text>
<text x="43.9" y="82.9">14</text>
<text x="48.9" y="81.2">INT1#/P3.3</text>
<text x="89.2" y="81.2">P2.7</text>
<text x="97.2" y="82.9">27</text>
<text x="97.2" y="79.4">28</text>
<text x="43.9" y="86.4">15</text>
<text x="43.9" y="90">16</text>
<text x="48.9" y="84.7">T0/P3.4</text>
<text x="48.9" y="88.2">T1/P3.5</text>
<text x="89.2" y="88.2">P2.5</text>
<text x="89.2" y="84.7">P2.6</text>
<text x="97.2" y="90">25</text>
<text x="97.2" y="86.4">26</text>
<text x="43.9" y="93.5">17</text>
<text x="48.9" y="91.7">WR#/P3.6</text>
<text x="48.9" y="95.3">RD#/P3.7</text>
<text x="89.2" y="95.3">P2.3</text>
<text x="89.2" y="91.7">P2.4</text>
<text x="97.2" y="93.5">24</text>
<text x="48.9" y="98.8">XTAL2</text>
<text x="89.2" y="98.8">P2.2</text>
<text x="97.2" y="100.6">22</text>
<text x="97.2" y="97">23</text>
<text x="43.9" y="104.1">20</text>
<text x="48.9" y="102.3">XTAL1</text>
<text x="48.9" y="105.8">GND</text>
<text x="89.2" y="105.8">P2.0</text>
<text x="89.2" y="102.3">P2.1</text>
<text x="97.2" y="104.1">21</text>
<text x="17.6" y="155.2">6</text>
<text x="40.6" y="155.2">1</text>
<text x="21.9" y="156.6">EP</text>
<text x="31.4" y="156.6">VCC</text>
<text x="34.8" y="160.2">D-</text>
<text x="40.6" y="158.8">2</text>
<text x="34" y="163.7">D+</text>
<text x="34.9" y="167.2">ID</text>
<text x="40.6" y="162.3">3</text>
<text x="40.6" y="165.8">4</text>
<text x="187" y="163.7">1</text>
<text x="187" y="167.2">2</text>
<text x="17.6" y="169.3">7</text>
<text x="21.9" y="170.8">EP</text>
<text x="31.1" y="170.8">GND</text>
<text x="40.6" y="169.3">5</text>
<text x="187" y="170.8">3</text>
<text x="37.8" y="196.8" transform="rotate(-90 37.8 196.8)">4</text>
<text x="41.3" y="196.8" transform="rotate(-90 41.3 196.8)">5</text>
<text x="44.8" y="196.8" transform="rotate(-90 44.8 196.8)">6</text>
<text x="183.3" y="197.6">2</text>
<text x="183.3" y="194">1</text>
<text x="186.5" y="195.8">1</text>
<text x="183.3" y="201.1">3</text>
<text x="186.5" y="202.9">3</text>
<text x="186.5" y="199.3">2</text>
<text x="183.3" y="208.2">5</text>
<text x="183.3" y="204.6">4</text>
<text x="186.5" y="209.9">5</text>
<text x="186.5" y="206.4">4</text>
<text x="37.8" y="212.7" transform="rotate(-90 37.8 212.7)">1</text>
<text x="41.3" y="212.7" transform="rotate(-90 41.3 212.7)">2</text>
<text x="44.8" y="212.7" transform="rotate(-90 44.8 212.7)">3</text>
</g>
</svg>
